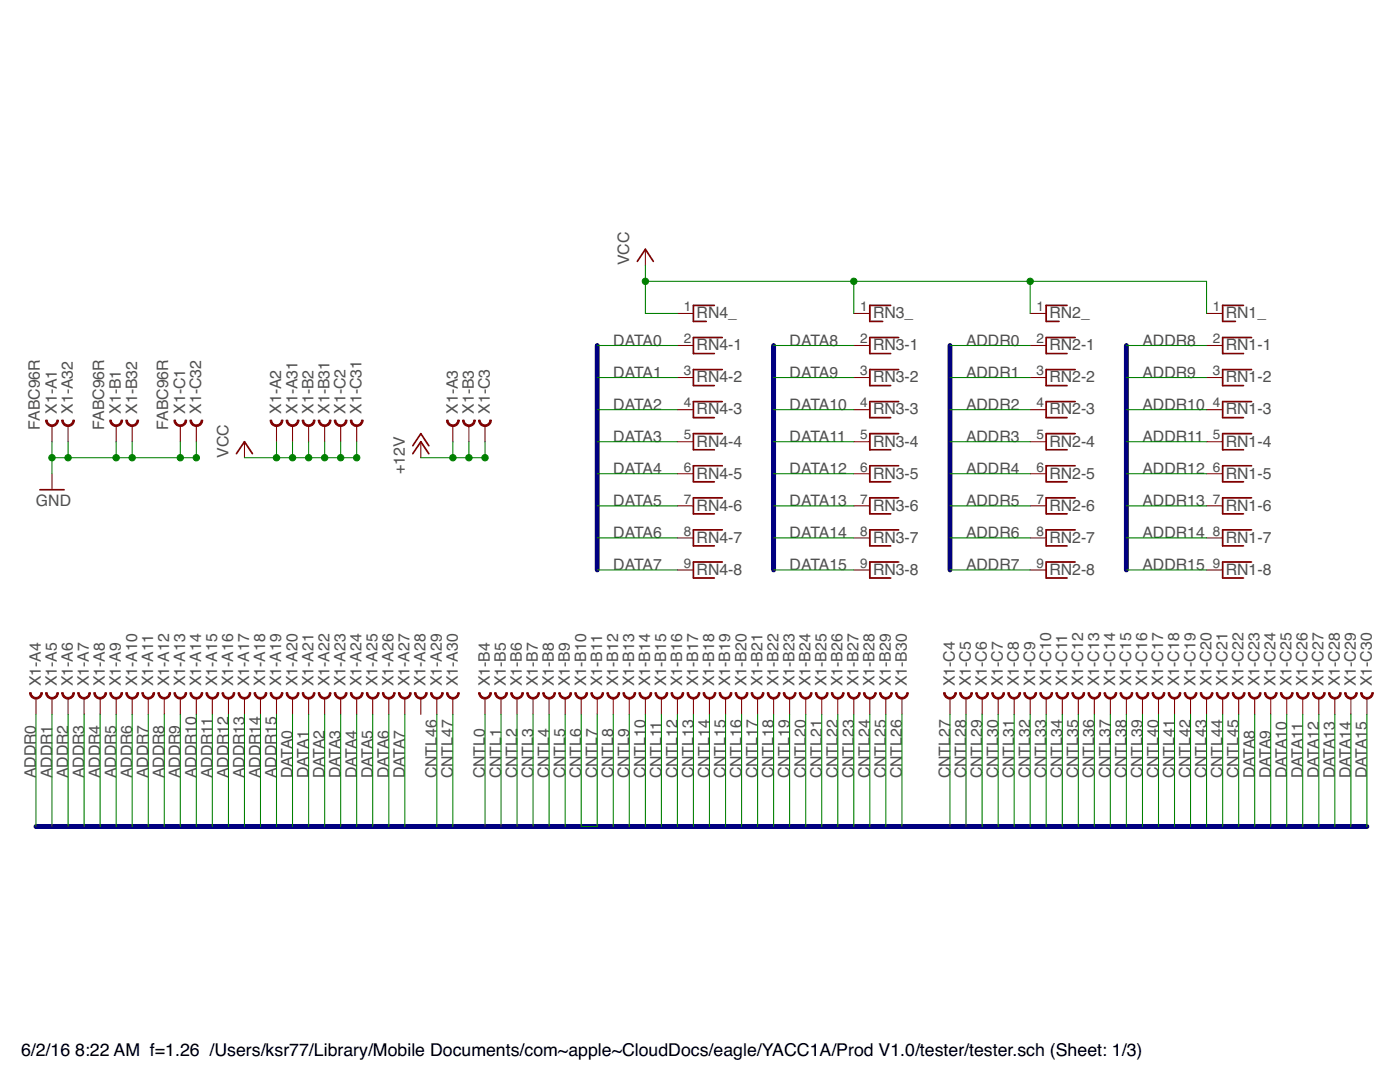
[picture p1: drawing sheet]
<svg xmlns="http://www.w3.org/2000/svg" width="279mm" height="216mm" viewBox="0 0 279 216" stroke-linecap="round" stroke-linejoin="round" font-family="sans-serif">
<g fill="#800000" stroke="#800000" stroke-width=".2">
<path d="M9.1 83.8h.3a.96 .96 0 0 0 1 1 .96 .96 0 0 0 .9-1h.4a1.28 1.28 0 0 1-1.3 1.3 1.28 1.28 0 0 1-1.3-1.3z" fill-rule="evenodd"/>
<path d="M53.9 83.8h.3a.96 .96 0 0 0 1 1 .96 .96 0 0 0 1-1h.3a1.28 1.28 0 0 1-1.3 1.3 1.28 1.28 0 0 1-1.3-1.3z" fill-rule="evenodd"/>
<path d="M89.1 83.8h.3a.96 .96 0 0 0 1 1 .96 .96 0 0 0 1-1h.3a1.28 1.28 0 0 1-1.3 1.3 1.28 1.28 0 0 1-1.3-1.3z" fill-rule="evenodd"/>
<path d="M5.9 138.2h.3a.96 .96 0 0 0 1 1 .96 .96 0 0 0 .9-1h.4a1.28 1.28 0 0 1-1.3 1.3 1.28 1.28 0 0 1-1.3-1.3z" fill-rule="evenodd"/>
<path d="M9.1 138.2h.3a.96 .96 0 0 0 1 1 .96 .96 0 0 0 .9-1h.4a1.28 1.28 0 0 1-1.3 1.3 1.28 1.28 0 0 1-1.3-1.3z" fill-rule="evenodd"/>
<path d="M12.3 138.2h.3a.96 .96 0 0 0 1 1 .96 .96 0 0 0 .9-1h.4a1.28 1.28 0 0 1-1.3 1.3 1.28 1.28 0 0 1-1.3-1.3z" fill-rule="evenodd"/>
<path d="M15.5 138.2h.3a.96 .96 0 0 0 1 1 .96 .96 0 0 0 .9-1h.4a1.28 1.28 0 0 1-1.3 1.3 1.28 1.28 0 0 1-1.3-1.3z" fill-rule="evenodd"/>
<path d="M18.7 138.2h.3a.95 .95 0 0 0 1 1 .95 .95 0 0 0 .9-1h.4a1.28 1.28 0 0 1-1.3 1.3 1.28 1.28 0 0 1-1.3-1.3z" fill-rule="evenodd"/>
<path d="M21.9 138.2h.3a.96 .96 0 0 0 1 1 .96 .96 0 0 0 1-1h.3a1.28 1.28 0 0 1-1.3 1.3 1.28 1.28 0 0 1-1.3-1.3z" fill-rule="evenodd"/>
<path d="M25.1 138.2h.3a.96 .96 0 0 0 1 1 .96 .96 0 0 0 .9-1h.4a1.28 1.28 0 0 1-1.3 1.3 1.28 1.28 0 0 1-1.3-1.3z" fill-rule="evenodd"/>
<path d="M28.3 138.2h.3a.96 .96 0 0 0 1 1 .96 .96 0 0 0 .9-1h.4a1.28 1.28 0 0 1-1.3 1.3 1.28 1.28 0 0 1-1.3-1.3z" fill-rule="evenodd"/>
<path d="M31.5 138.2h.3a.96 .96 0 0 0 1 1 .96 .96 0 0 0 .9-1h.4a1.28 1.28 0 0 1-1.3 1.3 1.28 1.28 0 0 1-1.3-1.3z" fill-rule="evenodd"/>
<path d="M34.7 138.2h.3a.95 .95 0 0 0 1 1 .95 .95 0 0 0 .9-1h.4a1.27 1.27 0 0 1-1.3 1.3 1.27 1.27 0 0 1-1.3-1.3z" fill-rule="evenodd"/>
<path d="M37.9 138.2h.3a.96 .96 0 0 0 1 1 .96 .96 0 0 0 1-1h.3a1.28 1.28 0 0 1-1.3 1.3 1.28 1.28 0 0 1-1.3-1.3z" fill-rule="evenodd"/>
<path d="M41.1 138.2h.3a.96 .96 0 0 0 1 1 .96 .96 0 0 0 .9-1h.4a1.28 1.28 0 0 1-1.3 1.3 1.28 1.28 0 0 1-1.3-1.3z" fill-rule="evenodd"/>
<path d="M44.3 138.2h.3a.96 .96 0 0 0 1 1 .96 .96 0 0 0 .9-1h.4a1.28 1.28 0 0 1-1.3 1.3 1.28 1.28 0 0 1-1.3-1.3z" fill-rule="evenodd"/>
<path d="M47.5 138.2h.3a.96 .96 0 0 0 1 1 .96 .96 0 0 0 .9-1h.4a1.28 1.28 0 0 1-1.3 1.3 1.28 1.28 0 0 1-1.3-1.3z" fill-rule="evenodd"/>
<path d="M50.7 138.2h.3a.95 .95 0 0 0 1 1 .95 .95 0 0 0 .9-1h.4a1.28 1.28 0 0 1-1.3 1.3 1.28 1.28 0 0 1-1.3-1.3z" fill-rule="evenodd"/>
<path d="M53.9 138.2h.3a.96 .96 0 0 0 1 1 .96 .96 0 0 0 1-1h.3a1.28 1.28 0 0 1-1.3 1.3 1.28 1.28 0 0 1-1.3-1.3z" fill-rule="evenodd"/>
<path d="M57.1 138.2h.3a.96 .96 0 0 0 1 1 .96 .96 0 0 0 1-1h.3a1.28 1.28 0 0 1-1.3 1.3 1.28 1.28 0 0 1-1.3-1.3z" fill-rule="evenodd"/>
<path d="M60.3 138.2h.3a.96 .96 0 0 0 1 1 .96 .96 0 0 0 .9-1h.4a1.28 1.28 0 0 1-1.3 1.3 1.28 1.28 0 0 1-1.3-1.3z" fill-rule="evenodd"/>
<path d="M63.5 138.2h.3a.96 .96 0 0 0 1 1 .96 .96 0 0 0 .9-1h.4a1.28 1.28 0 0 1-1.3 1.3 1.28 1.28 0 0 1-1.3-1.3z" fill-rule="evenodd"/>
<path d="M66.7 138.2h.3a.95 .95 0 0 0 1 1 .95 .95 0 0 0 .9-1h.4a1.28 1.28 0 0 1-1.3 1.3 1.28 1.28 0 0 1-1.3-1.3z" fill-rule="evenodd"/>
<path d="M69.9 138.2h.3a.95 .95 0 0 0 1 1 .95 .95 0 0 0 .9-1h.4a1.28 1.28 0 0 1-1.3 1.3 1.28 1.28 0 0 1-1.3-1.3z" fill-rule="evenodd"/>
<path d="M73.1 138.2h.3a.96 .96 0 0 0 1 1 .96 .96 0 0 0 1-1h.3a1.28 1.28 0 0 1-1.3 1.3 1.28 1.28 0 0 1-1.3-1.3z" fill-rule="evenodd"/>
<path d="M76.3 138.2h.3a.96 .96 0 0 0 1 1 .96 .96 0 0 0 .9-1h.4a1.28 1.28 0 0 1-1.3 1.3 1.28 1.28 0 0 1-1.3-1.3z" fill-rule="evenodd"/>
<path d="M79.5 138.2h.3a.96 .96 0 0 0 1 1 .96 .96 0 0 0 .9-1h.4a1.28 1.28 0 0 1-1.3 1.3 1.28 1.28 0 0 1-1.3-1.3z" fill-rule="evenodd"/>
<path d="M82.7 138.2h.3a.95 .95 0 0 0 1 1 .95 .95 0 0 0 .9-1h.4a1.28 1.28 0 0 1-1.3 1.3 1.28 1.28 0 0 1-1.3-1.3z" fill-rule="evenodd"/>
<path d="M85.9 138.2h.3a.95 .95 0 0 0 1 1 .95 .95 0 0 0 .9-1h.4a1.28 1.28 0 0 1-1.3 1.3 1.28 1.28 0 0 1-1.3-1.3z" fill-rule="evenodd"/>
<path d="M89.1 138.2h.3a.96 .96 0 0 0 1 1 .96 .96 0 0 0 1-1h.3a1.28 1.28 0 0 1-1.3 1.3 1.28 1.28 0 0 1-1.3-1.3z" fill-rule="evenodd"/>
<path d="M57.1 83.8h.3a.96 .96 0 0 0 1 1 .96 .96 0 0 0 1-1h.3a1.28 1.28 0 0 1-1.3 1.3 1.28 1.28 0 0 1-1.3-1.3z" fill-rule="evenodd"/>
<path d="M12.3 83.8h.3a.96 .96 0 0 0 1 1 .96 .96 0 0 0 .9-1h.4a1.28 1.28 0 0 1-1.3 1.3 1.28 1.28 0 0 1-1.3-1.3z" fill-rule="evenodd"/>
<path d="M21.9 83.8h.3a.96 .96 0 0 0 1 1 .96 .96 0 0 0 1-1h.3a1.28 1.28 0 0 1-1.3 1.3 1.28 1.28 0 0 1-1.3-1.3z" fill-rule="evenodd"/>
<path d="M60.3 83.8h.3a.96 .96 0 0 0 1 1 .96 .96 0 0 0 .9-1h.4a1.28 1.28 0 0 1-1.3 1.3 1.28 1.28 0 0 1-1.3-1.3z" fill-rule="evenodd"/>
<path d="M92.3 83.8h.3a.96 .96 0 0 0 1 1 .96 .96 0 0 0 1-1h.3a1.28 1.28 0 0 1-1.3 1.3 1.28 1.28 0 0 1-1.3-1.3z" fill-rule="evenodd"/>
<path d="M95.5 138.2h.3a.96 .96 0 0 0 1 1 .96 .96 0 0 0 .9-1h.4a1.28 1.28 0 0 1-1.3 1.3 1.28 1.28 0 0 1-1.3-1.3z" fill-rule="evenodd"/>
<path d="M98.7 138.2h.3a.96 .96 0 0 0 1 1 .96 .96 0 0 0 .9-1h.4a1.28 1.28 0 0 1-1.3 1.3 1.28 1.28 0 0 1-1.3-1.3z" fill-rule="evenodd"/>
<path d="M101.9 138.2h.3a.95 .95 0 0 0 1 1 .95 .95 0 0 0 .9-1h.4a1.28 1.28 0 0 1-1.3 1.3 1.28 1.28 0 0 1-1.3-1.3z" fill-rule="evenodd"/>
<path d="M105.1 138.2h.3a.96 .96 0 0 0 1 1 .96 .96 0 0 0 1-1h.3a1.28 1.28 0 0 1-1.3 1.3 1.28 1.28 0 0 1-1.3-1.3z" fill-rule="evenodd"/>
<path d="M108.3 138.2h.3a.96 .96 0 0 0 1 1 .96 .96 0 0 0 1-1h.3a1.28 1.28 0 0 1-1.3 1.3 1.28 1.28 0 0 1-1.3-1.3z" fill-rule="evenodd"/>
<path d="M111.5 138.2h.3a.96 .96 0 0 0 1 1 .96 .96 0 0 0 .9-1h.4a1.28 1.28 0 0 1-1.3 1.3 1.28 1.28 0 0 1-1.3-1.3z" fill-rule="evenodd"/>
<path d="M114.7 138.2h.3a.96 .96 0 0 0 1 1 .96 .96 0 0 0 .9-1h.4a1.28 1.28 0 0 1-1.3 1.3 1.28 1.28 0 0 1-1.3-1.3z" fill-rule="evenodd"/>
<path d="M117.9 138.2h.3a.95 .95 0 0 0 1 1 .95 .95 0 0 0 .9-1h.4a1.27 1.27 0 0 1-1.3 1.3 1.27 1.27 0 0 1-1.3-1.3z" fill-rule="evenodd"/>
<path d="M121.1 138.2h.3a.96 .96 0 0 0 1 1 .96 .96 0 0 0 1-1h.3a1.28 1.28 0 0 1-1.3 1.3 1.28 1.28 0 0 1-1.3-1.3z" fill-rule="evenodd"/>
<path d="M124.3 138.2h.3a.96 .96 0 0 0 1 1 .96 .96 0 0 0 1-1h.3a1.28 1.28 0 0 1-1.3 1.3 1.28 1.28 0 0 1-1.3-1.3z" fill-rule="evenodd"/>
<path d="M127.5 138.2h.3a.96 .96 0 0 0 1 1 .96 .96 0 0 0 1-1h.3a1.28 1.28 0 0 1-1.3 1.3 1.28 1.28 0 0 1-1.3-1.3z" fill-rule="evenodd"/>
<path d="M130.7 138.2h.3a.96 .96 0 0 0 1 1 .96 .96 0 0 0 .9-1h.4a1.28 1.28 0 0 1-1.3 1.3 1.28 1.28 0 0 1-1.3-1.3z" fill-rule="evenodd"/>
<path d="M133.9 138.2h.3a.95 .95 0 0 0 1 1 .95 .95 0 0 0 .9-1h.4a1.27 1.27 0 0 1-1.3 1.3 1.27 1.27 0 0 1-1.3-1.3z" fill-rule="evenodd"/>
<path d="M137.1 138.2h.3a.96 .96 0 0 0 1 1 .96 .96 0 0 0 1-1h.3a1.28 1.28 0 0 1-1.3 1.3 1.28 1.28 0 0 1-1.3-1.3z" fill-rule="evenodd"/>
<path d="M140.3 138.2h.3a.96 .96 0 0 0 1 1 .96 .96 0 0 0 1-1h.3a1.28 1.28 0 0 1-1.3 1.3 1.28 1.28 0 0 1-1.3-1.3z" fill-rule="evenodd"/>
<path d="M143.5 138.2h.3a.96 .96 0 0 0 1 1 .96 .96 0 0 0 1-1h.3a1.28 1.28 0 0 1-1.3 1.3 1.28 1.28 0 0 1-1.3-1.3z" fill-rule="evenodd"/>
<path d="M146.7 138.2h.3a.96 .96 0 0 0 1 1 .96 .96 0 0 0 .9-1h.4a1.28 1.28 0 0 1-1.3 1.3 1.28 1.28 0 0 1-1.3-1.3z" fill-rule="evenodd"/>
<path d="M149.9 138.2h.3a.95 .95 0 0 0 1 1 .95 .95 0 0 0 .9-1h.4a1.28 1.28 0 0 1-1.3 1.3 1.28 1.28 0 0 1-1.3-1.3z" fill-rule="evenodd"/>
<path d="M153.1 138.2h.3a.95 .95 0 0 0 1 1 .95 .95 0 0 0 .9-1h.4a1.28 1.28 0 0 1-1.3 1.3 1.28 1.28 0 0 1-1.3-1.3z" fill-rule="evenodd"/>
<path d="M156.3 138.2h.3a.96 .96 0 0 0 1 1 .96 .96 0 0 0 1-1h.3a1.28 1.28 0 0 1-1.3 1.3 1.28 1.28 0 0 1-1.3-1.3z" fill-rule="evenodd"/>
<path d="M159.5 138.2h.3a.96 .96 0 0 0 1 1 .96 .96 0 0 0 1-1h.3a1.28 1.28 0 0 1-1.3 1.3 1.28 1.28 0 0 1-1.3-1.3z" fill-rule="evenodd"/>
<path d="M162.7 138.2h.3a.96 .96 0 0 0 1 1 .96 .96 0 0 0 1-1h.3a1.28 1.28 0 0 1-1.3 1.3 1.28 1.28 0 0 1-1.3-1.3z" fill-rule="evenodd"/>
<path d="M165.9 138.2h.3a.95 .95 0 0 0 1 1 .95 .95 0 0 0 .9-1h.4a1.28 1.28 0 0 1-1.3 1.3 1.28 1.28 0 0 1-1.3-1.3z" fill-rule="evenodd"/>
<path d="M169.1 138.2h.3a.95 .95 0 0 0 1 1 .95 .95 0 0 0 .9-1h.4a1.28 1.28 0 0 1-1.3 1.3 1.28 1.28 0 0 1-1.3-1.3z" fill-rule="evenodd"/>
<path d="M172.3 138.2h.3a.96 .96 0 0 0 1 1 .96 .96 0 0 0 1-1h.3a1.28 1.28 0 0 1-1.3 1.3 1.28 1.28 0 0 1-1.3-1.3z" fill-rule="evenodd"/>
<path d="M175.5 138.2h.3a.96 .96 0 0 0 1 1 .96 .96 0 0 0 1-1h.3a1.28 1.28 0 0 1-1.3 1.3 1.28 1.28 0 0 1-1.3-1.3z" fill-rule="evenodd"/>
<path d="M178.7 138.2h.3a.96 .96 0 0 0 1 1 .96 .96 0 0 0 1-1h.3a1.28 1.28 0 0 1-1.3 1.3 1.28 1.28 0 0 1-1.3-1.3z" fill-rule="evenodd"/>
<path d="M63.5 83.8h.3a.96 .96 0 0 0 1 1 .96 .96 0 0 0 .9-1h.4a1.28 1.28 0 0 1-1.3 1.3 1.28 1.28 0 0 1-1.3-1.3z" fill-rule="evenodd"/>
<path d="M25.1 83.8h.3a.96 .96 0 0 0 1 1 .96 .96 0 0 0 .9-1h.4a1.28 1.28 0 0 1-1.3 1.3 1.28 1.28 0 0 1-1.3-1.3z" fill-rule="evenodd"/>
<path d="M34.7 83.8h.3a.95 .95 0 0 0 1 1 .95 .95 0 0 0 .9-1h.4a1.27 1.27 0 0 1-1.3 1.3 1.27 1.27 0 0 1-1.3-1.3z" fill-rule="evenodd"/>
<path d="M66.7 83.8h.3a.95 .95 0 0 0 1 1 .95 .95 0 0 0 .9-1h.4a1.28 1.28 0 0 1-1.3 1.3 1.28 1.28 0 0 1-1.3-1.3z" fill-rule="evenodd"/>
<path d="M95.5 83.8h.3a.96 .96 0 0 0 1 1 .96 .96 0 0 0 .9-1h.4a1.28 1.28 0 0 1-1.3 1.3 1.28 1.28 0 0 1-1.3-1.3z" fill-rule="evenodd"/>
<path d="M188.3 138.2h.3a.96 .96 0 0 0 1 1 .96 .96 0 0 0 1-1h.3a1.28 1.28 0 0 1-1.3 1.3 1.28 1.28 0 0 1-1.3-1.3z" fill-rule="evenodd"/>
<path d="M191.5 138.2h.3a.96 .96 0 0 0 1 1 .96 .96 0 0 0 1-1h.3a1.28 1.28 0 0 1-1.3 1.3 1.28 1.28 0 0 1-1.3-1.3z" fill-rule="evenodd"/>
<path d="M194.7 138.2h.3a.96 .96 0 0 0 1 1 .96 .96 0 0 0 1-1h.3a1.28 1.28 0 0 1-1.3 1.3 1.28 1.28 0 0 1-1.3-1.3z" fill-rule="evenodd"/>
<path d="M197.9 138.2h.3a.96 .96 0 0 0 1 1 .96 .96 0 0 0 1-1h.3a1.28 1.28 0 0 1-1.3 1.3 1.28 1.28 0 0 1-1.3-1.3z" fill-rule="evenodd"/>
<path d="M201.1 138.2h.3a.95 .95 0 0 0 1 1 .95 .95 0 0 0 .9-1h.4a1.28 1.28 0 0 1-1.3 1.3 1.28 1.28 0 0 1-1.3-1.3z" fill-rule="evenodd"/>
<path d="M204.3 138.2h.3a.96 .96 0 0 0 1 1 .96 .96 0 0 0 1-1h.3a1.28 1.28 0 0 1-1.3 1.3 1.28 1.28 0 0 1-1.3-1.3z" fill-rule="evenodd"/>
<path d="M207.5 138.2h.3a.96 .96 0 0 0 1 1 .96 .96 0 0 0 1-1h.3a1.28 1.28 0 0 1-1.3 1.3 1.28 1.28 0 0 1-1.3-1.3z" fill-rule="evenodd"/>
<path d="M210.7 138.2h.3a.96 .96 0 0 0 1 1 .96 .96 0 0 0 1-1h.3a1.28 1.28 0 0 1-1.3 1.3 1.28 1.28 0 0 1-1.3-1.3z" fill-rule="evenodd"/>
<path d="M213.9 138.2h.3a.96 .96 0 0 0 1 1 .96 .96 0 0 0 1-1h.3a1.28 1.28 0 0 1-1.3 1.3 1.28 1.28 0 0 1-1.3-1.3z" fill-rule="evenodd"/>
<path d="M217.1 138.2h.3a.95 .95 0 0 0 1 1 .95 .95 0 0 0 1-1h.3a1.27 1.27 0 0 1-1.3 1.3 1.27 1.27 0 0 1-1.3-1.3z" fill-rule="evenodd"/>
<path d="M220.3 138.2h.3a.96 .96 0 0 0 1 1 .96 .96 0 0 0 1-1h.3a1.28 1.28 0 0 1-1.3 1.3 1.28 1.28 0 0 1-1.3-1.3z" fill-rule="evenodd"/>
<path d="M223.5 138.2h.3a.96 .96 0 0 0 1 1 .96 .96 0 0 0 1-1h.3a1.28 1.28 0 0 1-1.3 1.3 1.28 1.28 0 0 1-1.3-1.3z" fill-rule="evenodd"/>
<path d="M226.7 138.2h.3a.96 .96 0 0 0 1 1 .96 .96 0 0 0 1-1h.3a1.28 1.28 0 0 1-1.3 1.3 1.28 1.28 0 0 1-1.3-1.3z" fill-rule="evenodd"/>
<path d="M229.9 138.2h.3a.96 .96 0 0 0 1 1 .96 .96 0 0 0 1-1h.3a1.28 1.28 0 0 1-1.3 1.3 1.28 1.28 0 0 1-1.3-1.3z" fill-rule="evenodd"/>
<path d="M233.1 138.2h.3a.95 .95 0 0 0 1 1 .95 .95 0 0 0 1-1h.3a1.28 1.28 0 0 1-1.3 1.3 1.28 1.28 0 0 1-1.3-1.3z" fill-rule="evenodd"/>
<path d="M236.3 138.2h.3a.96 .96 0 0 0 1 1 .96 .96 0 0 0 1-1h.3a1.28 1.28 0 0 1-1.3 1.3 1.28 1.28 0 0 1-1.3-1.3z" fill-rule="evenodd"/>
<path d="M239.5 138.2h.3a.96 .96 0 0 0 1 1 .96 .96 0 0 0 1-1h.3a1.28 1.28 0 0 1-1.3 1.3 1.28 1.28 0 0 1-1.3-1.3z" fill-rule="evenodd"/>
<path d="M242.7 138.2h.3a.96 .96 0 0 0 1 1 .96 .96 0 0 0 1-1h.3a1.28 1.28 0 0 1-1.3 1.3 1.28 1.28 0 0 1-1.3-1.3z" fill-rule="evenodd"/>
<path d="M245.9 138.2h.3a.96 .96 0 0 0 1 1 .96 .96 0 0 0 1-1h.3a1.28 1.28 0 0 1-1.3 1.3 1.28 1.28 0 0 1-1.3-1.3z" fill-rule="evenodd"/>
<path d="M249.1 138.2h.3a.95 .95 0 0 0 1 1 .95 .95 0 0 0 1-1h.3a1.28 1.28 0 0 1-1.3 1.3 1.28 1.28 0 0 1-1.3-1.3z" fill-rule="evenodd"/>
<path d="M252.3 138.2h.3a.95 .95 0 0 0 1 1 .95 .95 0 0 0 1-1h.3a1.28 1.28 0 0 1-1.3 1.3 1.28 1.28 0 0 1-1.3-1.3z" fill-rule="evenodd"/>
<path d="M255.5 138.2h.3a.96 .96 0 0 0 1 1 .96 .96 0 0 0 1-1h.3a1.28 1.28 0 0 1-1.3 1.3 1.28 1.28 0 0 1-1.3-1.3z" fill-rule="evenodd"/>
<path d="M258.7 138.2h.3a.96 .96 0 0 0 1 1 .96 .96 0 0 0 1-1h.3a1.28 1.28 0 0 1-1.3 1.3 1.28 1.28 0 0 1-1.3-1.3z" fill-rule="evenodd"/>
<path d="M261.9 138.2h.3a.96 .96 0 0 0 1 1 .96 .96 0 0 0 1-1h.3a1.28 1.28 0 0 1-1.3 1.3 1.28 1.28 0 0 1-1.3-1.3z" fill-rule="evenodd"/>
<path d="M265.1 138.2h.4a.95 .95 0 0 0 .9 1 .95 .95 0 0 0 1-1h.3a1.28 1.28 0 0 1-1.3 1.3 1.28 1.28 0 0 1-1.3-1.3z" fill-rule="evenodd"/>
<path d="M268.3 138.2h.3a.95 .95 0 0 0 1 1 .95 .95 0 0 0 1-1h.3a1.28 1.28 0 0 1-1.3 1.3 1.28 1.28 0 0 1-1.3-1.3z" fill-rule="evenodd"/>
<path d="M271.5 138.2h.3a.96 .96 0 0 0 1 1 .96 .96 0 0 0 1-1h.3a1.28 1.28 0 0 1-1.3 1.3 1.28 1.28 0 0 1-1.3-1.3z" fill-rule="evenodd"/>
<path d="M69.9 83.8h.3a.95 .95 0 0 0 1 1 .95 .95 0 0 0 .9-1h.4a1.28 1.28 0 0 1-1.3 1.3 1.28 1.28 0 0 1-1.3-1.3z" fill-rule="evenodd"/>
<path d="M37.9 83.8h.3a.96 .96 0 0 0 1 1 .96 .96 0 0 0 1-1h.3a1.28 1.28 0 0 1-1.3 1.3 1.28 1.28 0 0 1-1.3-1.3z" fill-rule="evenodd"/>
</g>
<g fill="none" stroke="#800000" stroke-width=".21">
<path d="M128.8 49.7v3.2M135.2 62.5h3.2M135.2 68.9h3.2M135.2 75.3h3.2M170.4 62.5h3.2M170.4 68.9h3.2M170.4 75.3h3.2M205.6 62.5h3.2M205.6 68.9h3.2M205.6 75.3h3.2M240.8 62.5h3.2M240.8 68.9h3.2"/>
<path d="M240.8 75.3h3.2M10.4 84.9v3.2M10.4 94.5v3.2M13.6 84.9v3.2M23.2 84.9v3.2M26.4 84.9v3.2M36 84.9v3.2M39.2 84.9v3.2M48.8 88.1v3.2M55.2 84.9v3.2M58.4 84.9v3.2M61.6 84.9v3.2"/>
<path d="M64.8 84.9v3.2M68 84.9v3.2M71.2 84.9v3.2M84 88.1v3.2M90.4 84.9v3.2M93.6 84.9v3.2M96.8 84.9v3.2M135.2 81.7h3.2M135.2 88.1h3.2M135.2 94.5h3.2M170.4 81.7h3.2M170.4 88.1h3.2"/>
<path d="M170.4 94.5h3.2M205.6 81.7h3.2M205.6 88.1h3.2M205.6 94.5h3.2M240.8 81.7h3.2M240.8 88.1h3.2M240.8 94.5h3.2M135.2 100.9h3.2M135.2 107.3h3.2M135.2 113.7h3.2M170.4 100.9h3.2M170.4 107.3h3.2"/>
<path d="M170.4 113.7h3.2M205.6 100.9h3.2M205.6 107.3h3.2M205.6 113.7h3.2M240.8 100.9h3.2M240.8 107.3h3.2M240.8 113.7h3.2M7.2 139.3v3.2M10.4 139.3v3.2M13.6 139.3v3.2M16.8 139.3v3.2M20 139.3v3.2"/>
<path d="M23.2 139.3v3.2M26.4 139.3v3.2M29.6 139.3v3.2M32.8 139.3v3.2M36 139.3v3.2M39.2 139.3v3.2M42.4 139.3v3.2M45.6 139.3v3.2M48.8 139.3v3.2M52 139.3v3.2M55.2 139.3v3.2M58.4 139.3v3.2"/>
<path d="M61.6 139.3v3.2M64.8 139.3v3.2M68 139.3v3.2M71.2 139.3v3.2M74.4 139.3v3.2M77.6 139.3v3.2M80.8 139.3v3.2M84 139.3v3.2M87.2 139.3v3.2M90.4 139.3v3.2M96.8 139.3v3.2M100 139.3v3.2"/>
<path d="M103.2 139.3v3.2M106.4 139.3v3.2M109.6 139.3v3.2M112.8 139.3v3.2M116 139.3v3.2M119.2 139.3v3.2M122.4 139.3v3.2M125.6 139.3v3.2M128.8 139.3v3.2M132 139.3v3.2M135.2 139.3v3.2M138.4 139.3v3.2"/>
<path d="M141.6 139.3v3.2M144.8 139.3v3.2M148 139.3v3.2M151.2 139.3v3.2M154.4 139.3v3.2M157.6 139.3v3.2M160.8 139.3v3.2M164 139.3v3.2M167.2 139.3v3.2M170.4 139.3v3.2M173.6 139.3v3.2M176.8 139.3v3.2"/>
<path d="M180 139.3v3.2M189.6 139.3v3.2M192.8 139.3v3.2M196 139.3v3.2M199.2 139.3v3.2M202.4 139.3v3.2M205.6 139.3v3.2M208.8 139.3v3.2M212 139.3v3.2M215.2 139.3v3.2M218.4 139.3v3.2M221.6 139.3v3.2"/>
<path d="M224.8 139.3v3.2M228 139.3v3.2M231.2 139.3v3.2M234.4 139.3v3.2M237.6 139.3v3.2M240.8 139.3v3.2M244 139.3v3.2M247.2 139.3v3.2M250.4 139.3v3.2M253.6 139.3v3.2M256.8 139.3v3.2M260 139.3v3.2"/>
<path d="M263.2 139.3v3.2M266.4 139.3v3.2M269.6 139.3v3.2M272.8 139.3v3.2"/>
</g>
<g fill="none" stroke="#800000" stroke-width=".34">
<path d="M127.2 52.2l1.6-2.5 1.6 2.5M142.6 60.9h-4.2v3.2h2.5M144.1 67.4h-5.7v3.1h4.2M144.1 73.7h-5.7v3.2h4.2M177.8 60.9h-4.2v3.2h2.5M179.3 67.4h-5.7v3.1h4.2M179.3 73.7h-5.7v3.2h4.2M213 60.9h-4.2v3.2h2.5M214.6 67.4h-5.8v3.1h4.2M214.6 73.7h-5.8v3.2h4.2M248.2 60.9h-4.2v3.2h2.5M249.8 67.4h-5.8v3.1h4.2"/>
<path d="M249.8 73.7h-5.8v3.2h4.2M8 97.7h4.8M47.2 90.5l1.6-2.4 1.6 2.4M82.4 90.5l1.6-2.4 1.6 2.4M82.4 88.9l1.6-2.4 1.6 2.4M144.1 80.1h-5.7v3.2h4.2M144.1 86.5h-5.7v3.2h4.2M144.1 92.9h-5.7v3.2h4.2M144.1 99.3h-5.7v3.2h4.2M179.3 80.1h-5.7v3.2h4.2M179.3 86.5h-5.7v3.2h4.2M179.3 92.9h-5.7v3.2h4.2"/>
<path d="M179.3 99.3h-5.7v3.2h4.2M214.6 80.1h-5.8v3.2h4.2M214.6 86.5h-5.8v3.2h4.2M214.6 92.9h-5.8v3.2h4.2M214.6 99.3h-5.8v3.2h4.2M249.8 80.1h-5.8v3.2h4.2M249.8 86.5h-5.8v3.2h4.2M249.8 92.9h-5.8v3.2h4.2M249.8 99.3h-5.8v3.2h4.2M144.1 105.7h-5.7v3.2h4.2M144.1 112.1h-5.7v3.2h4.2M179.3 105.7h-5.7v3.2h4.2"/>
<path d="M179.3 112.1h-5.7v3.2h4.2M214.6 105.7h-5.8v3.2h4.2M214.6 112.1h-5.8v3.2h4.2M249.8 105.7h-5.8v3.2h4.2M249.8 112.1h-5.8v3.2h4.2"/>
</g>
<path d="M119.2 68.9v44.8M154.4 68.9v44.8M189.6 68.9v44.8M224.8 68.9v44.8M7.2 164.9h265.6" fill="none" stroke="#000080" stroke-width=".97"/>
<g fill="none" stroke="#008000" stroke-width=".21">
<path d="M128.8 52.9v9.6h6.4M128.8 56.1h112v6.4M170.4 56.1v6.4M205.6 56.1v6.4M119.2 68.9h16M119.2 75.3h16M154.4 68.9h16M154.4 75.3h16M189.6 68.9h16M189.6 75.3h16M224.8 68.9h16M224.8 75.3h16"/>
<path d="M10.4 88.1v6.4M13.6 88.1v3.2M23.2 88.1v3.2M26.4 88.1v3.2M36 88.1v3.2M39.2 88.1v3.2h-28.8M55.2 88.1v3.2M58.4 88.1v3.2M61.6 88.1v3.2M64.8 88.1v3.2M68 88.1v3.2M71.2 88.1v3.2h-22.4"/>
<path d="M90.4 88.1v3.2M93.6 88.1v3.2M96.8 88.1v3.2h-12.8M119.2 81.7h16M119.2 88.1h16M119.2 94.5h16M154.4 81.7h16M154.4 88.1h16M154.4 94.5h16M189.6 81.7h16M189.6 88.1h16M189.6 94.5h16"/>
<path d="M224.8 81.7h16M224.8 88.1h16M224.8 94.5h16M119.2 100.9h16M119.2 107.3h16M119.2 113.7h16M154.4 100.9h16M154.4 107.3h16M154.4 113.7h16M189.6 100.9h16M189.6 107.3h16M189.6 113.7h16"/>
<path d="M224.8 100.9h16M224.8 107.3h16M224.8 113.7h16M7.2 142.5v22.4M10.4 142.5v22.4M13.6 142.5v22.4M16.8 142.5v22.4M20 142.5v22.4M23.2 142.5v22.4M26.4 142.5v22.4M29.6 142.5v22.4M32.8 142.5v22.4"/>
<path d="M36 142.5v22.4M39.2 142.5v22.4M42.4 142.5v22.4M45.6 142.5v22.4M48.8 142.5v22.4M52 142.5v22.4M55.2 142.5v22.4M58.4 142.5v22.4M61.6 142.5v22.4M64.8 142.5v22.4M68 142.5v22.4M71.2 142.5v22.4"/>
<path d="M74.4 142.5v22.4M77.6 142.5v22.4M80.8 142.5v22.4M87.2 142.5v22.4M90.4 142.5v22.4M96.8 142.5v22.4M100 142.5v22.4M103.2 142.5v22.4M106.4 142.5v22.4M109.6 142.5v22.4M112.8 142.5v22.4M116 142.5v22.4h3.2v-22.4"/>
<path d="M122.4 142.5v22.4M125.6 142.5v22.4M128.8 142.5v22.4M132 142.5v22.4M135.2 142.5v22.4M138.4 142.5v22.4M141.6 142.5v22.4M144.8 142.5v22.4M148 142.5v22.4M151.2 142.5v22.4M154.4 142.5v22.4M157.6 142.5v22.4"/>
<path d="M160.8 142.5v22.4M164 142.5v22.4M167.2 142.5v22.4M170.4 142.5v22.4M173.6 142.5v22.4M176.8 142.5v22.4M180 142.5v22.4M189.6 142.5v22.4M192.8 142.5v22.4M196 142.5v22.4M199.2 142.5v22.4M202.4 142.5v22.4"/>
<path d="M205.6 142.5v22.4M208.8 142.5v22.4M212 142.5v22.4M215.2 142.5v22.4M218.4 142.5v22.4M221.6 142.5v22.4M224.8 142.5v22.4M228 142.5v22.4M231.2 142.5v22.4M234.4 142.5v22.4M237.6 142.5v22.4M240.8 142.5v22.4"/>
<path d="M244 142.5v22.4M247.2 142.5v22.4M250.4 142.5v22.4M253.6 142.5v22.4M256.8 142.5v22.4M260 142.5v22.4M263.2 142.5v22.4M266.4 142.5v22.4M269.6 142.5v22.4M272.8 142.5v22.4"/>
</g>
<g fill="#008000" stroke="#008000" stroke-width=".2">
<circle cx="10.4" cy="91.3" r=".64"/>
<circle cx="13.6" cy="91.3" r=".64"/>
<circle cx="23.2" cy="91.3" r=".64"/>
<circle cx="26.4" cy="91.3" r=".64"/>
<circle cx="39.2" cy="91.3" r=".64"/>
<circle cx="36" cy="91.3" r=".64"/>
<circle cx="55.2" cy="91.3" r=".64"/>
<circle cx="61.6" cy="91.3" r=".64"/>
<circle cx="58.4" cy="91.3" r=".64"/>
<circle cx="68" cy="91.3" r=".64"/>
<circle cx="64.8" cy="91.3" r=".64"/>
<circle cx="71.2" cy="91.3" r=".64"/>
<circle cx="128.8" cy="56.1" r=".64"/>
<circle cx="170.4" cy="56.1" r=".64"/>
<circle cx="205.6" cy="56.1" r=".64"/>
<circle cx="90.4" cy="91.3" r=".64"/>
<circle cx="93.6" cy="91.3" r=".64"/>
<circle cx="96.8" cy="91.3" r=".64"/>
</g>
<g font-size="3.5">
<text x="4.2" y="210.7">6/2/16</text>
<text x="15" y="210.7">8:22 AM f=1.26 /Users/ksr77/Library/Mobile Documents/com~apple~CloudDocs/eagle/YACC1A/Prod V1.0/tester/tester.sch (Sheet: 1/3)</text>
</g>
<g font-size="3.2" fill="#505050">
<text x="125.6" y="52.9" transform="rotate(-90 125.6 52.9)">VCC</text>
<text x="139" y="63.5">RN4_</text>
<text x="174.2" y="63.5">RN3_</text>
<text x="209.4" y="63.5">RN2_</text>
<text x="244.6" y="63.5">RN1_</text>
<text x="122.4" y="68.9">DATA0</text>
<text x="139" y="69.9">RN4-1</text>
<text x="157.6" y="68.9">DATA8</text>
<text x="174.2" y="69.9">RN3-1</text>
<text x="192.8" y="68.9">ADDR0</text>
<text x="209.4" y="69.9">RN2-1</text>
<text x="228" y="68.9">ADDR8</text>
<text x="244.6" y="69.9">RN1-1</text>
<text x="122.4" y="75.3">DATA1</text>
<text x="139" y="76.3">RN4-2</text>
<text x="157.6" y="75.3">DATA9</text>
<text x="174.2" y="76.3">RN3-2</text>
<text x="192.8" y="75.3">ADDR1</text>
<text x="209.4" y="76.3">RN2-2</text>
<text x="228" y="75.3">ADDR9</text>
<text x="244.6" y="76.3">RN1-2</text>
<text x="11.3" y="82.5" transform="rotate(-90 11.3 82.5)">X1-A1</text>
<text x="14.5" y="82.5" transform="rotate(-90 14.5 82.5)">X1-A32</text>
<text x="24.1" y="82.5" transform="rotate(-90 24.1 82.5)">X1-B1</text>
<text x="27.3" y="82.5" transform="rotate(-90 27.3 82.5)">X1-B32</text>
<text x="36.9" y="82.5" transform="rotate(-90 36.9 82.5)">X1-C1</text>
<text x="40.1" y="82.5" transform="rotate(-90 40.1 82.5)">X1-C32</text>
<text x="56.1" y="82.5" transform="rotate(-90 56.1 82.5)">X1-A2</text>
<text x="59.3" y="82.5" transform="rotate(-90 59.3 82.5)">X1-A31</text>
<text x="62.5" y="82.5" transform="rotate(-90 62.5 82.5)">X1-B2</text>
<text x="65.7" y="82.5" transform="rotate(-90 65.7 82.5)">X1-B31</text>
<text x="68.9" y="82.5" transform="rotate(-90 68.9 82.5)">X1-C2</text>
<text x="72.1" y="82.5" transform="rotate(-90 72.1 82.5)">X1-C31</text>
<text x="91.3" y="82.5" transform="rotate(-90 91.3 82.5)">X1-A3</text>
<text x="94.5" y="82.5" transform="rotate(-90 94.5 82.5)">X1-B3</text>
<text x="97.7" y="82.5" transform="rotate(-90 97.7 82.5)">X1-C3</text>
<text x="122.4" y="81.7">DATA2</text>
<text x="139" y="82.7">RN4-3</text>
<text x="157.6" y="81.7">DATA10</text>
<text x="174.2" y="82.7">RN3-3</text>
<text x="192.8" y="81.7">ADDR2</text>
<text x="209.4" y="82.7">RN2-3</text>
<text x="228" y="81.7">ADDR10</text>
<text x="244.6" y="82.7">RN1-3</text>
<text x="8" y="85.7" transform="rotate(-90 8 85.7)">FABC96R</text>
<text x="20.8" y="85.7" transform="rotate(-90 20.8 85.7)">FABC96R</text>
<text x="33.6" y="85.7" transform="rotate(-90 33.6 85.7)">FABC96R</text>
<text x="122.4" y="88.1">DATA3</text>
<text x="139" y="89.1">RN4-4</text>
<text x="157.6" y="88.1">DATA11</text>
<text x="174.2" y="89.1">RN3-4</text>
<text x="192.8" y="88.1">ADDR3</text>
<text x="209.4" y="89.1">RN2-4</text>
<text x="228" y="88.1">ADDR11</text>
<text x="244.6" y="89.1">RN1-4</text>
<text x="45.6" y="91.3" transform="rotate(-90 45.6 91.3)">VCC</text>
<text x="80.8" y="94.5" transform="rotate(-90 80.8 94.5)">+12V</text>
<text x="122.4" y="94.5">DATA4</text>
<text x="139" y="95.5">RN4-5</text>
<text x="157.6" y="94.5">DATA12</text>
<text x="174.2" y="95.5">RN3-5</text>
<text x="192.8" y="94.5">ADDR4</text>
<text x="209.4" y="95.5">RN2-5</text>
<text x="228" y="94.5">ADDR12</text>
<text x="244.6" y="95.5">RN1-5</text>
<text x="7.2" y="100.9">GND</text>
<text x="122.4" y="100.9">DATA5</text>
<text x="139" y="101.9">RN4-6</text>
<text x="157.6" y="100.9">DATA13</text>
<text x="174.2" y="101.9">RN3-6</text>
<text x="192.8" y="100.9">ADDR5</text>
<text x="209.4" y="101.9">RN2-6</text>
<text x="228" y="100.9">ADDR13</text>
<text x="244.6" y="101.9">RN1-6</text>
<text x="122.4" y="107.3">DATA6</text>
<text x="157.6" y="107.3">DATA14</text>
<text x="192.8" y="107.3">ADDR6</text>
<text x="228" y="107.3">ADDR14</text>
<text x="122.4" y="113.7">DATA7</text>
<text x="139" y="108.3">RN4-7</text>
<text x="157.6" y="113.7">DATA15</text>
<text x="174.2" y="108.3">RN3-7</text>
<text x="192.8" y="113.7">ADDR7</text>
<text x="209.4" y="108.3">RN2-7</text>
<text x="228" y="113.7">ADDR15</text>
<text x="244.6" y="108.3">RN1-7</text>
<text x="139" y="114.7">RN4-8</text>
<text x="174.2" y="114.7">RN3-8</text>
<text x="209.4" y="114.7">RN2-8</text>
<text x="244.6" y="114.7">RN1-8</text>
<text x="8.1" y="136.9" transform="rotate(-90 8.1 136.9)">X1-A4</text>
<text x="11.3" y="136.9" transform="rotate(-90 11.3 136.9)">X1-A5</text>
<text x="14.5" y="136.9" transform="rotate(-90 14.5 136.9)">X1-A6</text>
<text x="17.7" y="136.9" transform="rotate(-90 17.7 136.9)">X1-A7</text>
<text x="20.9" y="136.9" transform="rotate(-90 20.9 136.9)">X1-A8</text>
<text x="24.1" y="136.9" transform="rotate(-90 24.1 136.9)">X1-A9</text>
<text x="27.3" y="136.9" transform="rotate(-90 27.3 136.9)">X1-A10</text>
<text x="30.5" y="136.9" transform="rotate(-90 30.5 136.9)">X1-A11</text>
<text x="33.7" y="136.9" transform="rotate(-90 33.7 136.9)">X1-A12</text>
<text x="36.9" y="136.9" transform="rotate(-90 36.9 136.9)">X1-A13</text>
<text x="40.1" y="136.9" transform="rotate(-90 40.1 136.9)">X1-A14</text>
<text x="43.3" y="136.9" transform="rotate(-90 43.3 136.9)">X1-A15</text>
<text x="46.5" y="136.9" transform="rotate(-90 46.5 136.9)">X1-A16</text>
<text x="49.7" y="136.9" transform="rotate(-90 49.7 136.9)">X1-A17</text>
<text x="52.9" y="136.9" transform="rotate(-90 52.9 136.9)">X1-A18</text>
<text x="56.1" y="136.9" transform="rotate(-90 56.1 136.9)">X1-A19</text>
<text x="59.3" y="136.9" transform="rotate(-90 59.3 136.9)">X1-A20</text>
<text x="62.5" y="136.9" transform="rotate(-90 62.5 136.9)">X1-A21</text>
<text x="65.7" y="136.9" transform="rotate(-90 65.7 136.9)">X1-A22</text>
<text x="68.9" y="136.9" transform="rotate(-90 68.9 136.9)">X1-A23</text>
<text x="72.1" y="136.9" transform="rotate(-90 72.1 136.9)">X1-A24</text>
<text x="75.3" y="136.9" transform="rotate(-90 75.3 136.9)">X1-A25</text>
<text x="78.5" y="136.9" transform="rotate(-90 78.5 136.9)">X1-A26</text>
<text x="81.7" y="136.9" transform="rotate(-90 81.7 136.9)">X1-A27</text>
<text x="84.9" y="136.9" transform="rotate(-90 84.9 136.9)">X1-A28</text>
<text x="88.1" y="136.9" transform="rotate(-90 88.1 136.9)">X1-A29</text>
<text x="91.3" y="136.9" transform="rotate(-90 91.3 136.9)">X1-A30</text>
<text x="97.7" y="136.9" transform="rotate(-90 97.7 136.9)">X1-B4</text>
<text x="100.9" y="136.9" transform="rotate(-90 100.9 136.9)">X1-B5</text>
<text x="104.1" y="136.9" transform="rotate(-90 104.1 136.9)">X1-B6</text>
<text x="107.3" y="136.9" transform="rotate(-90 107.3 136.9)">X1-B7</text>
<text x="110.5" y="136.9" transform="rotate(-90 110.5 136.9)">X1-B8</text>
<text x="113.7" y="136.9" transform="rotate(-90 113.7 136.9)">X1-B9</text>
<text x="116.9" y="136.9" transform="rotate(-90 116.9 136.9)">X1-B10</text>
<text x="120.1" y="136.9" transform="rotate(-90 120.1 136.9)">X1-B11</text>
<text x="123.4" y="136.9" transform="rotate(-90 123.4 136.9)">X1-B12</text>
<text x="126.6" y="136.9" transform="rotate(-90 126.6 136.9)">X1-B13</text>
<text x="129.8" y="136.9" transform="rotate(-90 129.8 136.9)">X1-B14</text>
<text x="133" y="136.9" transform="rotate(-90 133 136.9)">X1-B15</text>
<text x="136.2" y="136.9" transform="rotate(-90 136.2 136.9)">X1-B16</text>
<text x="139.4" y="136.9" transform="rotate(-90 139.4 136.9)">X1-B17</text>
<text x="142.6" y="136.9" transform="rotate(-90 142.6 136.9)">X1-B18</text>
<text x="145.8" y="136.9" transform="rotate(-90 145.8 136.9)">X1-B19</text>
<text x="149" y="136.9" transform="rotate(-90 149 136.9)">X1-B20</text>
<text x="152.2" y="136.9" transform="rotate(-90 152.2 136.9)">X1-B21</text>
<text x="155.4" y="136.9" transform="rotate(-90 155.4 136.9)">X1-B22</text>
<text x="158.6" y="136.9" transform="rotate(-90 158.6 136.9)">X1-B23</text>
<text x="161.8" y="136.9" transform="rotate(-90 161.8 136.9)">X1-B24</text>
<text x="165" y="136.9" transform="rotate(-90 165 136.9)">X1-B25</text>
<text x="168.2" y="136.9" transform="rotate(-90 168.2 136.9)">X1-B26</text>
<text x="171.4" y="136.9" transform="rotate(-90 171.4 136.9)">X1-B27</text>
<text x="174.6" y="136.9" transform="rotate(-90 174.6 136.9)">X1-B28</text>
<text x="177.8" y="136.9" transform="rotate(-90 177.8 136.9)">X1-B29</text>
<text x="181" y="136.9" transform="rotate(-90 181 136.9)">X1-B30</text>
<text x="190.6" y="136.9" transform="rotate(-90 190.6 136.9)">X1-C4</text>
<text x="193.8" y="136.9" transform="rotate(-90 193.8 136.9)">X1-C5</text>
<text x="197" y="136.9" transform="rotate(-90 197 136.9)">X1-C6</text>
<text x="200.2" y="136.9" transform="rotate(-90 200.2 136.9)">X1-C7</text>
<text x="203.4" y="136.9" transform="rotate(-90 203.4 136.9)">X1-C8</text>
<text x="206.6" y="136.9" transform="rotate(-90 206.6 136.9)">X1-C9</text>
<text x="209.8" y="136.9" transform="rotate(-90 209.8 136.9)">X1-C10</text>
<text x="213" y="136.9" transform="rotate(-90 213 136.9)">X1-C11</text>
<text x="216.2" y="136.9" transform="rotate(-90 216.2 136.9)">X1-C12</text>
<text x="219.4" y="136.9" transform="rotate(-90 219.4 136.9)">X1-C13</text>
<text x="222.6" y="136.9" transform="rotate(-90 222.6 136.9)">X1-C14</text>
<text x="225.8" y="136.9" transform="rotate(-90 225.8 136.9)">X1-C15</text>
<text x="229" y="136.9" transform="rotate(-90 229 136.9)">X1-C16</text>
<text x="232.2" y="136.9" transform="rotate(-90 232.2 136.9)">X1-C17</text>
<text x="235.4" y="136.9" transform="rotate(-90 235.4 136.9)">X1-C18</text>
<text x="238.6" y="136.9" transform="rotate(-90 238.6 136.9)">X1-C19</text>
<text x="241.8" y="136.9" transform="rotate(-90 241.8 136.9)">X1-C20</text>
<text x="245" y="136.9" transform="rotate(-90 245 136.9)">X1-C21</text>
<text x="248.2" y="136.9" transform="rotate(-90 248.2 136.9)">X1-C22</text>
<text x="251.4" y="136.9" transform="rotate(-90 251.4 136.9)">X1-C23</text>
<text x="254.6" y="136.9" transform="rotate(-90 254.6 136.9)">X1-C24</text>
<text x="257.8" y="136.9" transform="rotate(-90 257.8 136.9)">X1-C25</text>
<text x="261" y="136.9" transform="rotate(-90 261 136.9)">X1-C26</text>
<text x="264.2" y="136.9" transform="rotate(-90 264.2 136.9)">X1-C27</text>
<text x="267.4" y="136.9" transform="rotate(-90 267.4 136.9)">X1-C28</text>
<text x="270.6" y="136.9" transform="rotate(-90 270.6 136.9)">X1-C29</text>
<text x="273.8" y="136.9" transform="rotate(-90 273.8 136.9)">X1-C30</text>
<text x="7.2" y="155.3" transform="rotate(-90 7.2 155.3)">ADDR0</text>
<text x="10.4" y="155.3" transform="rotate(-90 10.4 155.3)">ADDR1</text>
<text x="13.6" y="155.3" transform="rotate(-90 13.6 155.3)">ADDR2</text>
<text x="16.8" y="155.3" transform="rotate(-90 16.8 155.3)">ADDR3</text>
<text x="20" y="155.3" transform="rotate(-90 20 155.3)">ADDR4</text>
<text x="23.2" y="155.3" transform="rotate(-90 23.2 155.3)">ADDR5</text>
<text x="26.4" y="155.3" transform="rotate(-90 26.4 155.3)">ADDR6</text>
<text x="29.6" y="155.3" transform="rotate(-90 29.6 155.3)">ADDR7</text>
<text x="32.8" y="155.3" transform="rotate(-90 32.8 155.3)">ADDR8</text>
<text x="36" y="155.3" transform="rotate(-90 36 155.3)">ADDR9</text>
<text x="39.2" y="155.3" transform="rotate(-90 39.2 155.3)">ADDR10</text>
<text x="42.4" y="155.3" transform="rotate(-90 42.4 155.3)">ADDR11</text>
<text x="45.6" y="155.3" transform="rotate(-90 45.6 155.3)">ADDR12</text>
<text x="48.8" y="155.3" transform="rotate(-90 48.8 155.3)">ADDR13</text>
<text x="52" y="155.3" transform="rotate(-90 52 155.3)">ADDR14</text>
<text x="55.2" y="155.3" transform="rotate(-90 55.2 155.3)">ADDR15</text>
<text x="58.4" y="155.3" transform="rotate(-90 58.4 155.3)">DATA0</text>
<text x="61.6" y="155.3" transform="rotate(-90 61.6 155.3)">DATA1</text>
<text x="64.8" y="155.3" transform="rotate(-90 64.8 155.3)">DATA2</text>
<text x="68" y="155.3" transform="rotate(-90 68 155.3)">DATA3</text>
<text x="71.2" y="155.3" transform="rotate(-90 71.2 155.3)">DATA4</text>
<text x="74.4" y="155.3" transform="rotate(-90 74.4 155.3)">DATA5</text>
<text x="77.6" y="155.3" transform="rotate(-90 77.6 155.3)">DATA6</text>
<text x="80.8" y="155.3" transform="rotate(-90 80.8 155.3)">DATA7</text>
<text x="87.2" y="155.3" transform="rotate(-90 87.2 155.3)">CNTL46</text>
<text x="90.4" y="155.3" transform="rotate(-90 90.4 155.3)">CNTL47</text>
<text x="96.8" y="155.3" transform="rotate(-90 96.8 155.3)">CNTL0</text>
<text x="100" y="155.3" transform="rotate(-90 100 155.3)">CNTL1</text>
<text x="103.2" y="155.3" transform="rotate(-90 103.2 155.3)">CNTL2</text>
<text x="106.4" y="155.3" transform="rotate(-90 106.4 155.3)">CNTL3</text>
<text x="109.6" y="155.3" transform="rotate(-90 109.6 155.3)">CNTL4</text>
<text x="112.8" y="155.3" transform="rotate(-90 112.8 155.3)">CNTL5</text>
<text x="116" y="155.3" transform="rotate(-90 116 155.3)">CNTL6</text>
<text x="119.2" y="155.3" transform="rotate(-90 119.2 155.3)">CNTL7</text>
<text x="122.4" y="155.3" transform="rotate(-90 122.4 155.3)">CNTL8</text>
<text x="125.6" y="155.3" transform="rotate(-90 125.6 155.3)">CNTL9</text>
<text x="128.8" y="155.3" transform="rotate(-90 128.8 155.3)">CNTL10</text>
<text x="132" y="155.3" transform="rotate(-90 132 155.3)">CNTL11</text>
<text x="135.2" y="155.3" transform="rotate(-90 135.2 155.3)">CNTL12</text>
<text x="138.4" y="155.3" transform="rotate(-90 138.4 155.3)">CNTL13</text>
<text x="141.6" y="155.3" transform="rotate(-90 141.6 155.3)">CNTL14</text>
<text x="144.8" y="155.3" transform="rotate(-90 144.8 155.3)">CNTL15</text>
<text x="148" y="155.3" transform="rotate(-90 148 155.3)">CNTL16</text>
<text x="151.2" y="155.3" transform="rotate(-90 151.2 155.3)">CNTL17</text>
<text x="154.4" y="155.3" transform="rotate(-90 154.4 155.3)">CNTL18</text>
<text x="157.6" y="155.3" transform="rotate(-90 157.6 155.3)">CNTL19</text>
<text x="160.8" y="155.3" transform="rotate(-90 160.8 155.3)">CNTL20</text>
<text x="164" y="155.3" transform="rotate(-90 164 155.3)">CNTL21</text>
<text x="167.2" y="155.3" transform="rotate(-90 167.2 155.3)">CNTL22</text>
<text x="170.4" y="155.3" transform="rotate(-90 170.4 155.3)">CNTL23</text>
<text x="173.6" y="155.3" transform="rotate(-90 173.6 155.3)">CNTL24</text>
<text x="176.8" y="155.3" transform="rotate(-90 176.8 155.3)">CNTL25</text>
<text x="180" y="155.3" transform="rotate(-90 180 155.3)">CNTL26</text>
<text x="189.6" y="155.3" transform="rotate(-90 189.6 155.3)">CNTL27</text>
<text x="192.8" y="155.3" transform="rotate(-90 192.8 155.3)">CNTL28</text>
<text x="196" y="155.3" transform="rotate(-90 196 155.3)">CNTL29</text>
<text x="199.2" y="155.3" transform="rotate(-90 199.2 155.3)">CNTL30</text>
<text x="202.4" y="155.3" transform="rotate(-90 202.4 155.3)">CNTL31</text>
<text x="205.6" y="155.3" transform="rotate(-90 205.6 155.3)">CNTL32</text>
<text x="208.8" y="155.3" transform="rotate(-90 208.8 155.3)">CNTL33</text>
<text x="212" y="155.3" transform="rotate(-90 212 155.3)">CNTL34</text>
<text x="215.2" y="155.3" transform="rotate(-90 215.2 155.3)">CNTL35</text>
<text x="218.4" y="155.3" transform="rotate(-90 218.4 155.3)">CNTL36</text>
<text x="221.6" y="155.3" transform="rotate(-90 221.6 155.3)">CNTL37</text>
<text x="224.8" y="155.3" transform="rotate(-90 224.8 155.3)">CNTL38</text>
<text x="228" y="155.3" transform="rotate(-90 228 155.3)">CNTL39</text>
<text x="231.2" y="155.3" transform="rotate(-90 231.2 155.3)">CNTL40</text>
<text x="234.4" y="155.3" transform="rotate(-90 234.4 155.3)">CNTL41</text>
<text x="237.6" y="155.3" transform="rotate(-90 237.6 155.3)">CNTL42</text>
<text x="240.8" y="155.3" transform="rotate(-90 240.8 155.3)">CNTL43</text>
<text x="244" y="155.3" transform="rotate(-90 244 155.3)">CNTL44</text>
<text x="247.2" y="155.3" transform="rotate(-90 247.2 155.3)">CNTL45</text>
<text x="250.4" y="155.3" transform="rotate(-90 250.4 155.3)">DATA8</text>
<text x="253.6" y="155.3" transform="rotate(-90 253.6 155.3)">DATA9</text>
<text x="256.8" y="155.3" transform="rotate(-90 256.8 155.3)">DATA10</text>
<text x="260" y="155.3" transform="rotate(-90 260 155.3)">DATA11</text>
<text x="263.2" y="155.3" transform="rotate(-90 263.2 155.3)">DATA12</text>
<text x="266.4" y="155.3" transform="rotate(-90 266.4 155.3)">DATA13</text>
<text x="269.6" y="155.3" transform="rotate(-90 269.6 155.3)">DATA14</text>
<text x="272.8" y="155.3" transform="rotate(-90 272.8 155.3)">DATA15</text>
</g>
<g font-size="2.7" fill="#505050">
<text x="136.4" y="62.1">1</text>
<text x="171.6" y="62.1">1</text>
<text x="206.8" y="62.1">1</text>
<text x="242" y="62.1">1</text>
<text x="136.4" y="68.5">2</text>
<text x="171.6" y="68.5">2</text>
<text x="206.8" y="68.5">2</text>
<text x="242" y="68.5">2</text>
<text x="136.4" y="74.9">3</text>
<text x="171.6" y="74.9">3</text>
<text x="206.8" y="74.9">3</text>
<text x="242" y="74.9">3</text>
<text x="136.4" y="81.3">4</text>
<text x="171.6" y="81.3">4</text>
<text x="206.8" y="81.3">4</text>
<text x="242" y="81.3">4</text>
<text x="136.4" y="87.7">5</text>
<text x="171.6" y="87.7">5</text>
<text x="206.8" y="87.7">5</text>
<text x="242" y="87.7">5</text>
<text x="136.4" y="94.1">6</text>
<text x="171.6" y="94.1">6</text>
<text x="206.8" y="94.1">6</text>
<text x="242" y="94.1">6</text>
<text x="136.4" y="100.5">7</text>
<text x="171.6" y="100.5">7</text>
<text x="206.8" y="100.5">7</text>
<text x="242" y="100.5">7</text>
<text x="136.4" y="106.9">8</text>
<text x="171.6" y="106.9">8</text>
<text x="206.8" y="106.9">8</text>
<text x="242" y="106.9">8</text>
<text x="136.4" y="113.3">9</text>
<text x="171.6" y="113.3">9</text>
<text x="206.8" y="113.3">9</text>
<text x="242" y="113.3">9</text>
</g>
</svg>
